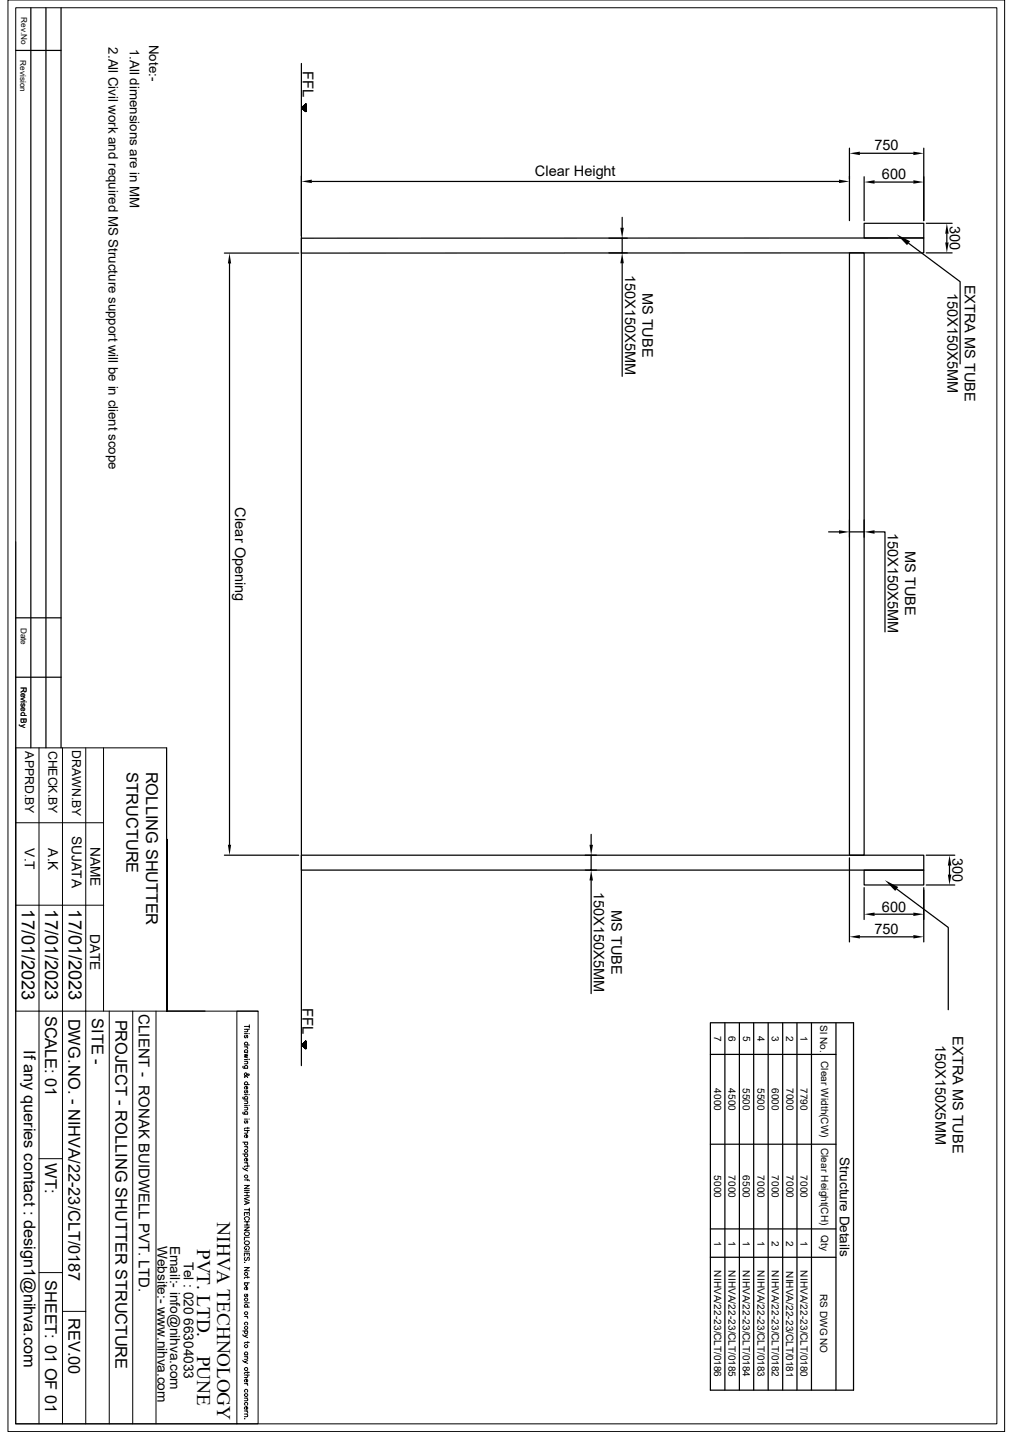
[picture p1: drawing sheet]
<svg xmlns="http://www.w3.org/2000/svg" width="210mm" height="297mm" viewBox="0 0 210 297" stroke-linecap="round" stroke-linejoin="round" font-family="sans-serif">
<g fill="none" stroke="#000" stroke-width=".25">
<path d="M3.3 10.5h9.4M6.4 1.6v153.5M9.5 1.6v153.5M12.7 1.6v153.5M62.5 13.2v207.8M64.6 37.6h109.3M176.1 30.7v15.1M178.3 31.8h11.1M179.2 36.7v9.1M181.3 37.8h8.1M191.5 30.7v15.1M46.5 52.5h15.4"/>
<path d="M47.6 54.7v120.5M62.5 49.4h129v3.1h-129zM126.2 52.5h3.8M126.2 49.4h3.8M129 45.1v2.1M129 49.4v3.1M129 54.6v23.5M176.1 52.5h3.1v124.9h-3.1zM179.2 46.3h12.3v3.1h-12.3zM188.4 50.5l10.7 7.9v17.1M192 46.3h5.4M192 52.5h5.4"/>
<path d="M196.3 48.5v1.8M171.8 110.3h2.1M176.1 107.8v3.6M176.1 110.3h3.1M179.2 107.8v3.6M181.3 110.3h2.2v20.8M3.3 128.1h9.4M3.3 140.5h9.4M34.5 155.1v54.6M34.5 176.2v33.5v-35.6v35.6v-35.6v35.6v-35.6v35.6h8M46.5 177.4h15.4M62.5 177.4h129v3.1h-129z"/>
<path d="M121.3 177.4h2.4M122.6 173.1v2.1M122.6 177.4v3.1M176.1 177.9v17.5M192 177.4h6M196.8 179.5v1.9M121.3 180.5h2.4M122.6 182.6v23.5M178.3 194.3h11.1M179.2 180.5h12.3v3.1h-12.3zM179.2 184.1v6.6M181.3 189.6h8.1"/>
<path d="M185.9 184.4l10.7 8v17M191.5 184.1v11.3M192 183.6h6M147.3 218.7h26M147.3 212.1h29.7v76.2h-29.7zM150.3 212.1v76.2M153.3 212.1v76.2M156.3 212.1v76.2M159.3 212.1v76.2M162.3 212.1v76.2M165.2 212.1v76.2M168.2 212.1v76.2"/>
<path d="M173.3 212.1v76.2M147.3 237.3h26M147.3 254.9h26M147.3 260.8h26"/>
</g>
<g fill="#000">
<path d="M62.5 37.6l2.1-.3v.7zM173.9 37.3l2.2 .3-2.2 .4zM176.1 31.8l2.2-.3v.7zM179.2 37.8l2.1-.4v.7zM189.4 37.4l2.1 .4-2.1 .3zM189.4 31.5l2.1 .3-2.1 .4zM47.6 52.5l.3 2.2h-.7zM128.6 47.2h.7l-.3 2.2zM129 52.5l.3 2.1h-.7zM185.9 48.6l2.8 1.4-.7 .8zM196.3 46.3l.4 2.2h-.7zM196 50.3h.7l-.4 2.2z"/>
<path d="M173.9 110l2.2 .3-2.2 .4zM179.2 110.3l2.1-.3v.7zM47.2 175.2h.7l-.3 2.2zM122.2 175.2h.7l-.3 2.2zM196.8 177.4l.4 2.1h-.7zM122.6 180.5l.3 2.1h-.7zM176.1 194.3l2.2-.4v.7zM179.2 189.6l2.1-.3v.7zM183.4 182.5l2.8 1.5-.6 .8zM189.4 189.3l2.1 .3-2.1 .4zM189.4 193.9l2.1 .4-2.1 .3zM196.5 181.4h.7l-.4 2.2z"/>
</g>
<g fill="none" stroke="#000" stroke-width=".21">
<path d="M1.7 0h206.6v296.9h-206.6zM3.3 1.6h203.4v293.7h-203.4zM62.5 22.4l.9-.9v1.7zM62.5 22.3l.9 .3-.9-.2M62.6 22.3l.8 .1M62.7 22.5l.7 .2-.9-.3 .9 .2M62.7 22.5l.7 .2M62.7 22.2l.7 .2zM62.7 22.5l.7 .2zM62.7 22.1l.7 .3-.6-.3M62.7 22.2l.7 .2M62.8 22.1l.6 .2"/>
<path d="M62.8 22.6l.6 .1M62.8 22.6l.6 .2-.6-.2M62.8 22.7l.6 .1M62.8 22.1l.6 .1M62.9 22l.5 .2zM62.9 22.1l.5 .1zM62.9 22.7l.5 .2zM62.9 22l.5 .1M63 22.8l.4 .1M63 21.9l.4 .2zM63 21.8l.4 .2-.4-.1M63.1 22.9l.3 .1z"/>
<path d="M63.1 22.9l.3 .1-.3-.1M63.1 21.8l.3 .1zM63.2 21.8h.2zM63.2 22.9l.2 .1M63.2 23l.2 .1M63.2 21.7l.2 .1zM63.2 21.7l.2 .1M63.2 21.8h.2M63.3 21.6l.1 .1M63.3 21.7l.1 .1-.2-.1M63.3 23.1h.1zM63.3 21.6h.1"/>
<path d="M63.3 23.1h.1M63.4 23.1h.1M63.4 23.2h.1M63.4 21.5v.1M63.4 21.9l-.3-.1 .3 .1M63.4 22l-.5-.1 .5 .2M63.4 22.5l-.8-.2 .8 .2M3.3 112.4v182.9h50.2v-85.6h-4.4v85.6M3.3 155.1h31.2M8.1 155.1v140.2M13 155.1v140.2M17.8 155.1v140.2"/>
<path d="M21.5 155.1v54.6M3.3 170.6h18.2M3.3 187.7h18.2M3.3 209.7h50.2M22.6 209.7v85.6M27.5 209.7v85.6M32.3 209.7v85.6M50.7 212.9h1M50.7 213.5h1M50.7 214.4h.6M50.7 216.7h1M50.7 217.1h.7"/>
<path d="M50.7 218.3h.7M50.7 219.8h.6M50.8 214.7l-.1 .2 .1 .4 .3-.5h.2l-.1 .5M50.8 216.7a.33 .33 0 0 1 0-.4 .33 .33 0 0 1 .5 0 .33 .33 0 0 1-.1 .4M50.8 218.3a.31 .31 0 0 1 0-.5 .31 .31 0 0 1 .5 0 .31 .31 0 0 1-.1 .5M51.1 217.1l.2 .2 .1 .2M51.2 213.5l.2 .2-.1 .3h-.6M51.4 218.6l-.7 .2 .7 .2-.7 .2 .7 .2M51.6 214.3h.1M51.6 219.7v.1zM51.7 212.6v.6M62.5 216.7l.9 .3z"/>
<path d="M62.5 216.7l.9 .3M62.6 216.8l.8 .2M62.6 216.8l.8 .3M62.6 216.7l.8 .2zM62.6 216.6l.8 .3-.9-.2 .9 .3-.9-.3M62.7 216.6l.7 .2zM62.7 216.5l.7 .2-.7-.2M62.7 216.6l.7 .1M62.7 216.9l.7 .3-.7-.2M62.7 216.5l.7 .2M62.8 216.5l.6 .2zM62.8 217l.6 .2z"/>
<path d="M62.8 216.5l.6 .1M62.9 216.4l.5 .2-.5-.1M62.9 217.1l.5 .2-.5-.2M62.9 217.1l.5 .2-.5-.1M63 217.2l.4 .1zM63 216.3l.4 .1-.5-.1 .5 .2-.5-.1M63 216.2l.4 .2-.3-.2M63 216.3l.4 .1zM63 217.2l.4 .1M63 217.3h.4M63.1 216.2l.3 .1M63.1 216.2l.3 .1z"/>
<path d="M63.1 217.3l.3 .1zM63.2 217.3l.2 .1zM63.2 216.1l.2 .1-.2-.1M63.2 216.2h.2M63.2 217.4h.2zM63.2 216.1l.2 .1M63.2 216.1h.2M63.2 217.4h.2M63.2 217.4l.2 .1M63.3 216l.1 .1h-.1M63.3 217.5h.1M63.3 216h.1"/>
<path d="M63.4 217.5h.1M63.4 215.9l-.1 .1M63.4 216.5l-.5-.1 .5 .1M63.4 217.2l-.6-.2 .6 .2M50.3 236.9h1.1M50.3 239.4h1.1M50.4 221.1l-.1 .3 .2 .1 .9 .1M50.4 227.5l-.1 .3 .2 .1 .9 .1M50.4 230.7l-.1 .2 .2 .2h.9M50.7 220.1h.7M50.7 225h1M50.7 227h.6"/>
<path d="M50.7 228.3h.7M50.7 229.3h.6M50.7 229.7h.7M50.7 232.1h.6M50.7 234.5h1M50.7 237.8h.7M50.8 223.5l-.1-.1 .6-.6h.3l.1 .1-.3 .1-.4-.5-.2 .1a.64 .64 0 0 0 .6 .8l-.1 .1M50.8 221.6a.33 .33 0 0 1 0-.5 .33 .33 0 0 1 .5 0 .33 .33 0 0 1-.1 .5M50.8 225a.33 .33 0 0 1 0-.5 .33 .33 0 0 1 .5 0 .33 .33 0 0 1-.1 .5M50.8 226.2l-.1 .2 .1 .3 .3-.5h.2l-.1 .5M50.8 228a.33 .33 0 0 1 0-.5 .33 .33 0 0 1 .5 0 .33 .33 0 0 1-.1 .5M50.8 231.1a.31 .31 0 0 1 0-.5 .31 .31 0 0 1 .5 0 .31 .31 0 0 1-.1 .5"/>
<path d="M50.8 232.5l-.1 .1 .1 .4 .3-.5h.2l-.1 .5M50.8 236.9a.33 .33 0 0 0 0 .5 .33 .33 0 0 0 .5 0 .33 .33 0 0 0-.1-.5M50.8 239.4a.33 .33 0 0 0 0 .4 .33 .33 0 0 0 .5 0 .33 .33 0 0 0-.1-.4M51.1 237.8l.2 .2 .1 .2M51.1 225.3v.6a.33 .33 0 0 0 .2-.5 .33 .33 0 0 0-.5-.1 .33 .33 0 0 0 0 .5v.1M51.1 235.4v.6a.34 .34 0 0 0 .1-.6 .34 .34 0 0 0-.5 0 .34 .34 0 0 0 .1 .6M51.2 220.1l.2 .2-.1 .3h-.6M51.2 228.3l.1 .6h-.6M51.2 229.7l.1 .4-.6 .1M51.2 234.5l.1 .5h-.6M51.4 233.8v.3M51.6 229.2h.1"/>
<path d="M51.6 227h.1M51.6 232.1h.1M51.7 234h-.8l-.2 .2M8.1 240.3h4.9M50.3 242.2l.4 .4M50.7 244.7h.8l.2 .2M50.7 245.9h1l-1 .6h1M50.7 249.1l1 .4-1 .4M50.7 252.1v-.6h1v.6M50.7 254.5h1l-1 .7h1M50.7 241.2h.7M50.7 250.9h1"/>
<path d="M50.7 253.4h1M50.7 254.1h1M50.7 259.5h1M50.7 246.9h1M50.7 247.3h1M50.7 248h1M50.8 255.6a.48 .48 0 0 1 .8 0 .48 .48 0 0 1-.1 .7 .48 .48 0 0 1-.7-.2l-.1-.3zM50.8 257.5a.48 .48 0 0 1 .7-.1 .48 .48 0 0 1 0 .7 .48 .48 0 0 1-.7 0l-.1-.2zM50.9 253.1a.47 .47 0 0 1 .1-.8 .47 .47 0 0 1 .7 .3l-.2 .5M51 249.3v.4M51.1 241.2l.2 .1 .1 .3M51.1 240.2v.6a.34 .34 0 0 0 .1-.5 .34 .34 0 0 0-.5 0 .34 .34 0 0 0 .1 .5"/>
<path d="M51.1 259v.2h-.2a.44 .44 0 0 1 0-.7 .44 .44 0 0 1 .7 .1l.1 .4-.2 .2M51.2 247.3v.7M51.2 251.5v.4M51.2 253.4v.7M51.2 259.9v.4M51.4 242.3l-.7 .3 .7 .3M51.4 241.7v.3M51.4 244.6v.3M51.7 241.9h-.8l-.2 .2M51.7 248.2l-1 .4 1 .4M51.7 256.6h-1v.6M51.7 250.6v.6"/>
<path d="M8.1 263.9h4.9M13 272h4.8M50.3 276.8l.4 .4M50.3 276.1h1.1M50.7 261.8h.1zM50.7 260.5v-.6h1v.6M50.7 262.9h1l-1 .7h1M50.7 266.1h1M50.7 270.2h1M50.7 271.1h1M50.7 273h.7M50.8 260.8l-.1 .2 .1 .5 .3-.1 .2-.5 .3-.1 .1 .2-.1 .5"/>
<path d="M50.8 266.1a.33 .33 0 0 0 0 .5 .33 .33 0 0 0 .5 0 .33 .33 0 0 0-.1-.5M50.8 268.4l-.1 .2 .1 .3h.2l.2-.5 .2 .2-.2 .3M50.8 271.1a.31 .31 0 0 1 0-.5 .31 .31 0 0 1 .5 0 .31 .31 0 0 1-.1 .5M50.8 274.8a.31 .31 0 0 1 0-.5 .31 .31 0 0 1 .5 0 .31 .31 0 0 1-.1 .5M50.8 276.1a.33 .33 0 0 0 0 .4 .33 .33 0 0 0 .5 0 .33 .33 0 0 0-.1-.4M51.1 273l.2 .2 .1 .2M51.1 266.9v.6a.33 .33 0 0 0 .1-.6 .33 .33 0 0 0-.5 .3l.1 .3M51.4 276.9l-.7 .3 .7 .3M51.4 264.8v.3M51.4 278.3v.3M51.7 264.9h-.8l-.2 .3M51.7 278.4h-.8l-.2 .2"/>
<path d="M50.3 282.2l.4 .3M50.7 294.3h.1zM50.7 281h.7M50.7 281.4h.7M50.7 285.2h1M50.7 287h.7M50.7 290h.7M50.7 292.7h.7M50.7 293.3h.7M50.8 281a.33 .33 0 0 1 0-.5 .33 .33 0 0 1 .5 0 .33 .33 0 0 1-.1 .5M50.8 288.8a.33 .33 0 0 1 0-.5 .33 .33 0 0 1 .5 0 .33 .33 0 0 1-.1 .5M50.8 291.5a.33 .33 0 0 1 0-.5 .33 .33 0 0 1 .5 0 .33 .33 0 0 1-.1 .5"/>
<path d="M51.1 287l.2 .1 .1 .3M51.1 292.7l.3 .3M51.1 286v.6a.33 .33 0 0 0 .2-.4 .33 .33 0 0 0-.5-.1 .33 .33 0 0 0 0 .5M51.1 291.8l.1 .5a.31 .31 0 0 0 0-.4 .31 .31 0 0 0-.4 0 .31 .31 0 0 0 0 .4M51.2 281.4l.1 .5h-.6M51.2 285.2l.2 .2-.1 .3h-.6M51.2 290l.1 .5h-.6M51.2 293.3l.1 .5h-.6M51.4 282.2l-.7 .3 .7 .3M51.4 284.5v.4M51.7 284.6h-.8l-.2 .3"/>
<circle cx="51" cy="238.7" r=".32"/>
<circle cx="51" cy="244" r=".32"/>
<circle cx="51" cy="275.4" r=".33"/>
<circle cx="51" cy="279.2" r=".33"/>
<circle cx="51" cy="264.2" r=".33"/>
<circle cx="51" cy="272.4" r=".32"/>
<circle cx="51" cy="269.5" r=".32"/>
<circle cx="51" cy="284" r=".33"/>
<circle cx="51" cy="289.3" r=".32"/>
</g>
<g font-size="4">
<text x="45" y="253.5" transform="rotate(90 45 253.5)">NIHVA TECHNOLOGY</text>
<text x="40.9" y="259" transform="rotate(90 40.9 259)">PVT. LTD.</text>
<text x="40.9" y="281.2" transform="rotate(90 40.9 281.2)">PUNE</text>
</g>
<g font-size="3.8">
<text x="4.5" y="188.6" transform="rotate(90 4.5 188.6)">17/01/2023</text>
<text x="9.4" y="188.6" transform="rotate(90 9.4 188.6)">17/01/2023</text>
<text x="14.3" y="188.6" transform="rotate(90 14.3 188.6)">17/01/2023</text>
</g>
<g font-size="3.4">
<text x="26.2" y="160.2" transform="rotate(90 26.2 160.2)">STRUCTURE</text>
<text x="30.3" y="160.1" transform="rotate(90 30.3 160.1)">ROLLING SHUTTER</text>
<text x="9.4" y="210.7" transform="rotate(90 9.4 210.7)">SCALE: 01</text>
<text x="14.2" y="211.3" transform="rotate(90 14.2 211.3)">DWG.NO. - NIHVA/22-23/CLT/0187</text>
<text x="19.1" y="211.2" transform="rotate(90 19.1 211.2)">SITE -</text>
<text x="23.9" y="211.5" transform="rotate(90 23.9 211.5)">PROJECT - ROLLING SHUTTER STRUCTURE</text>
<text x="4.9" y="217.9" transform="rotate(90 4.9 217.9)">If any queries contact : design1@nihva.com</text>
<text x="9.4" y="241.3" transform="rotate(90 9.4 241.3)">WT:</text>
<text x="9.4" y="265.4" transform="rotate(90 9.4 265.4)">SHEET: 01 OF 01</text>
<text x="14.2" y="273.3" transform="rotate(90 14.2 273.3)">REV.00</text>
</g>
<g font-size="3.1">
<text x="62.8" y="14.6" transform="rotate(90 62.8 14.6)">FFL</text>
<text x="62.7" y="209" transform="rotate(90 62.7 209)">FFL</text>
<text x="28.8" y="210.3" transform="rotate(90 28.8 210.3)">CLIENT - RONAK BUIDWELL PVT. LTD.</text>
</g>
<g font-size="3">
<text x="181.3" y="31.2">750</text>
<text x="110.9" y="36.4">Clear Height</text>
<text x="182.8" y="37.2">600</text>
<text x="196.9" y="46.9" transform="rotate(90 196.9 46.9)">300</text>
<text x="129.6" y="57" transform="rotate(90 129.6 57)">150X150X5MM</text>
<text x="200" y="59" transform="rotate(90 200 59)">EXTRA MS TUBE</text>
<text x="133.2" y="60.7" transform="rotate(90 133.2 60.7)">MS TUBE</text>
<text x="196.4" y="60.7" transform="rotate(90 196.4 60.7)">150X150X5MM</text>
<text x="48.8" y="105.2" transform="rotate(90 48.8 105.2)">Clear Opening</text>
<text x="184.1" y="110.5" transform="rotate(90 184.1 110.5)">150X150X5MM</text>
<text x="187.7" y="114.3" transform="rotate(90 187.7 114.3)">MS TUBE</text>
<text x="197.4" y="178" transform="rotate(90 197.4 178)">300</text>
<text x="123.1" y="185" transform="rotate(90 123.1 185)">150X150X5MM</text>
<text x="126.7" y="188.7" transform="rotate(90 126.7 188.7)">MS TUBE</text>
<text x="182.8" y="189.1">600</text>
<text x="181.3" y="193.7">750</text>
<text x="197.6" y="214.9" transform="rotate(90 197.6 214.9)">EXTRA MS TUBE</text>
<text x="194" y="216.7" transform="rotate(90 194 216.7)">150X150X5MM</text>
</g>
<g font-size="2.8">
<text x="22.5" y="9.8" transform="rotate(90 22.5 9.8)">2.All Civil work and required MS Structure support will be in client scope</text>
<text x="26.9" y="10.1" transform="rotate(90 26.9 10.1)">1.All dimensions are in MM</text>
<text x="30.9" y="9.3" transform="rotate(90 30.9 9.3)">Note:-</text>
<text x="14.9" y="173.3" transform="rotate(90 14.9 173.3)">SUJATA</text>
<text x="5.1" y="176" transform="rotate(90 5.1 176)">V.T</text>
<text x="10" y="176" transform="rotate(90 10 176)">A.K</text>
<text x="18.8" y="175.7" transform="rotate(90 18.8 175.7)">NAME</text>
<text x="18.7" y="193.8" transform="rotate(90 18.7 193.8)">DATE</text>
<text x="174.1" y="239.9" transform="rotate(90 174.1 239.9)">Structure Details</text>
<text x="32.6" y="258.4" transform="rotate(90 32.6 258.4)">Website:- www.nihva.com</text>
<text x="35.3" y="258.4" transform="rotate(90 35.3 258.4)">Email:- info@nihva.com</text>
<text x="38.1" y="261.7" transform="rotate(90 38.1 261.7)">Tel : 020 66304033</text>
</g>
<g font-size="2.5">
<text x="5.2" y="155.8" transform="rotate(90 5.2 155.8)">APPRD.BY</text>
<text x="10.1" y="155.7" transform="rotate(90 10.1 155.7)">CHECK.BY</text>
<text x="14.9" y="155.7" transform="rotate(90 14.9 155.7)">DRAWN.BY</text>
</g>
<g font-size="2.1">
<text x="148" y="214.8" transform="rotate(90 148 214.8)">7</text>
<text x="151" y="214.8" transform="rotate(90 151 214.8)">6</text>
<text x="154.1" y="214.8" transform="rotate(90 154.1 214.8)">5</text>
<text x="157" y="214.9" transform="rotate(90 157 214.9)">4</text>
<text x="160" y="214.8" transform="rotate(90 160 214.8)">3</text>
<text x="163" y="214.8" transform="rotate(90 163 214.8)">2</text>
<text x="166" y="214.9" transform="rotate(90 166 214.9)">1</text>
<text x="170" y="212.6" transform="rotate(90 170 212.6)">Sl No.</text>
<text x="170.2" y="220.1" transform="rotate(90 170.2 220.1)">Clear Width(CW)</text>
<text x="148" y="225.7" transform="rotate(90 148 225.7)">4000</text>
<text x="151" y="225.7" transform="rotate(90 151 225.7)">4500</text>
<text x="154" y="225.7" transform="rotate(90 154 225.7)">5500</text>
<text x="157" y="225.7" transform="rotate(90 157 225.7)">5500</text>
<text x="160" y="225.7" transform="rotate(90 160 225.7)">6000</text>
<text x="163" y="225.7" transform="rotate(90 163 225.7)">7000</text>
<text x="166" y="225.7" transform="rotate(90 166 225.7)">7790</text>
<text x="170.2" y="238.1" transform="rotate(90 170.2 238.1)">Clear Height(CH)</text>
<text x="148" y="243.8" transform="rotate(90 148 243.8)">5000</text>
<text x="151" y="243.8" transform="rotate(90 151 243.8)">7000</text>
<text x="154" y="243.8" transform="rotate(90 154 243.8)">6500</text>
<text x="157" y="243.8" transform="rotate(90 157 243.8)">7000</text>
<text x="160" y="243.8" transform="rotate(90 160 243.8)">7000</text>
<text x="163" y="243.8" transform="rotate(90 163 243.8)">7000</text>
<text x="166" y="243.8" transform="rotate(90 166 243.8)">7000</text>
<text x="148" y="257.3" transform="rotate(90 148 257.3)">1</text>
<text x="151" y="257.3" transform="rotate(90 151 257.3)">1</text>
<text x="154" y="257.4" transform="rotate(90 154 257.4)">1</text>
<text x="157" y="257.3" transform="rotate(90 157 257.3)">1</text>
<text x="160" y="257.3" transform="rotate(90 160 257.3)">2</text>
<text x="163" y="257.3" transform="rotate(90 163 257.3)">2</text>
<text x="166" y="257.3" transform="rotate(90 166 257.3)">1</text>
<text x="170.2" y="256.2" transform="rotate(90 170.2 256.2)">Qty</text>
<text x="148" y="263.5" transform="rotate(90 148 263.5)">NIHVA/22-23/CLT/0186</text>
<text x="151" y="263.5" transform="rotate(90 151 263.5)">NIHVA/22-23/CLT/0185</text>
<text x="154" y="263.5" transform="rotate(90 154 263.5)">NIHVA/22-23/CLT/0184</text>
<text x="157" y="263.5" transform="rotate(90 157 263.5)">NIHVA/22-23/CLT/0183</text>
<text x="160" y="263.5" transform="rotate(90 160 263.5)">NIHVA/22-23/CLT/0182</text>
<text x="163" y="263.7" transform="rotate(90 163 263.7)">NIHVA/22-23/CLT/0181</text>
<text x="166" y="263.5" transform="rotate(90 166 263.5)">NIHVA/22-23/CLT/0180</text>
<text x="170" y="268.4" transform="rotate(90 170 268.4)">RS DWG NO</text>
</g>
<g font-size="1.7">
<text x="4.4" y="3.6" transform="rotate(90 4.4 3.6)">Rev.No</text>
<text x="4.2" y="12.5" transform="rotate(90 4.2 12.5)">Revision</text>
<text x="4.3" y="130.2" transform="rotate(90 4.3 130.2)">Date</text>
<text x="4.3" y="142.5" transform="rotate(90 4.3 142.5)">Revised By</text>
</g>
</svg>
